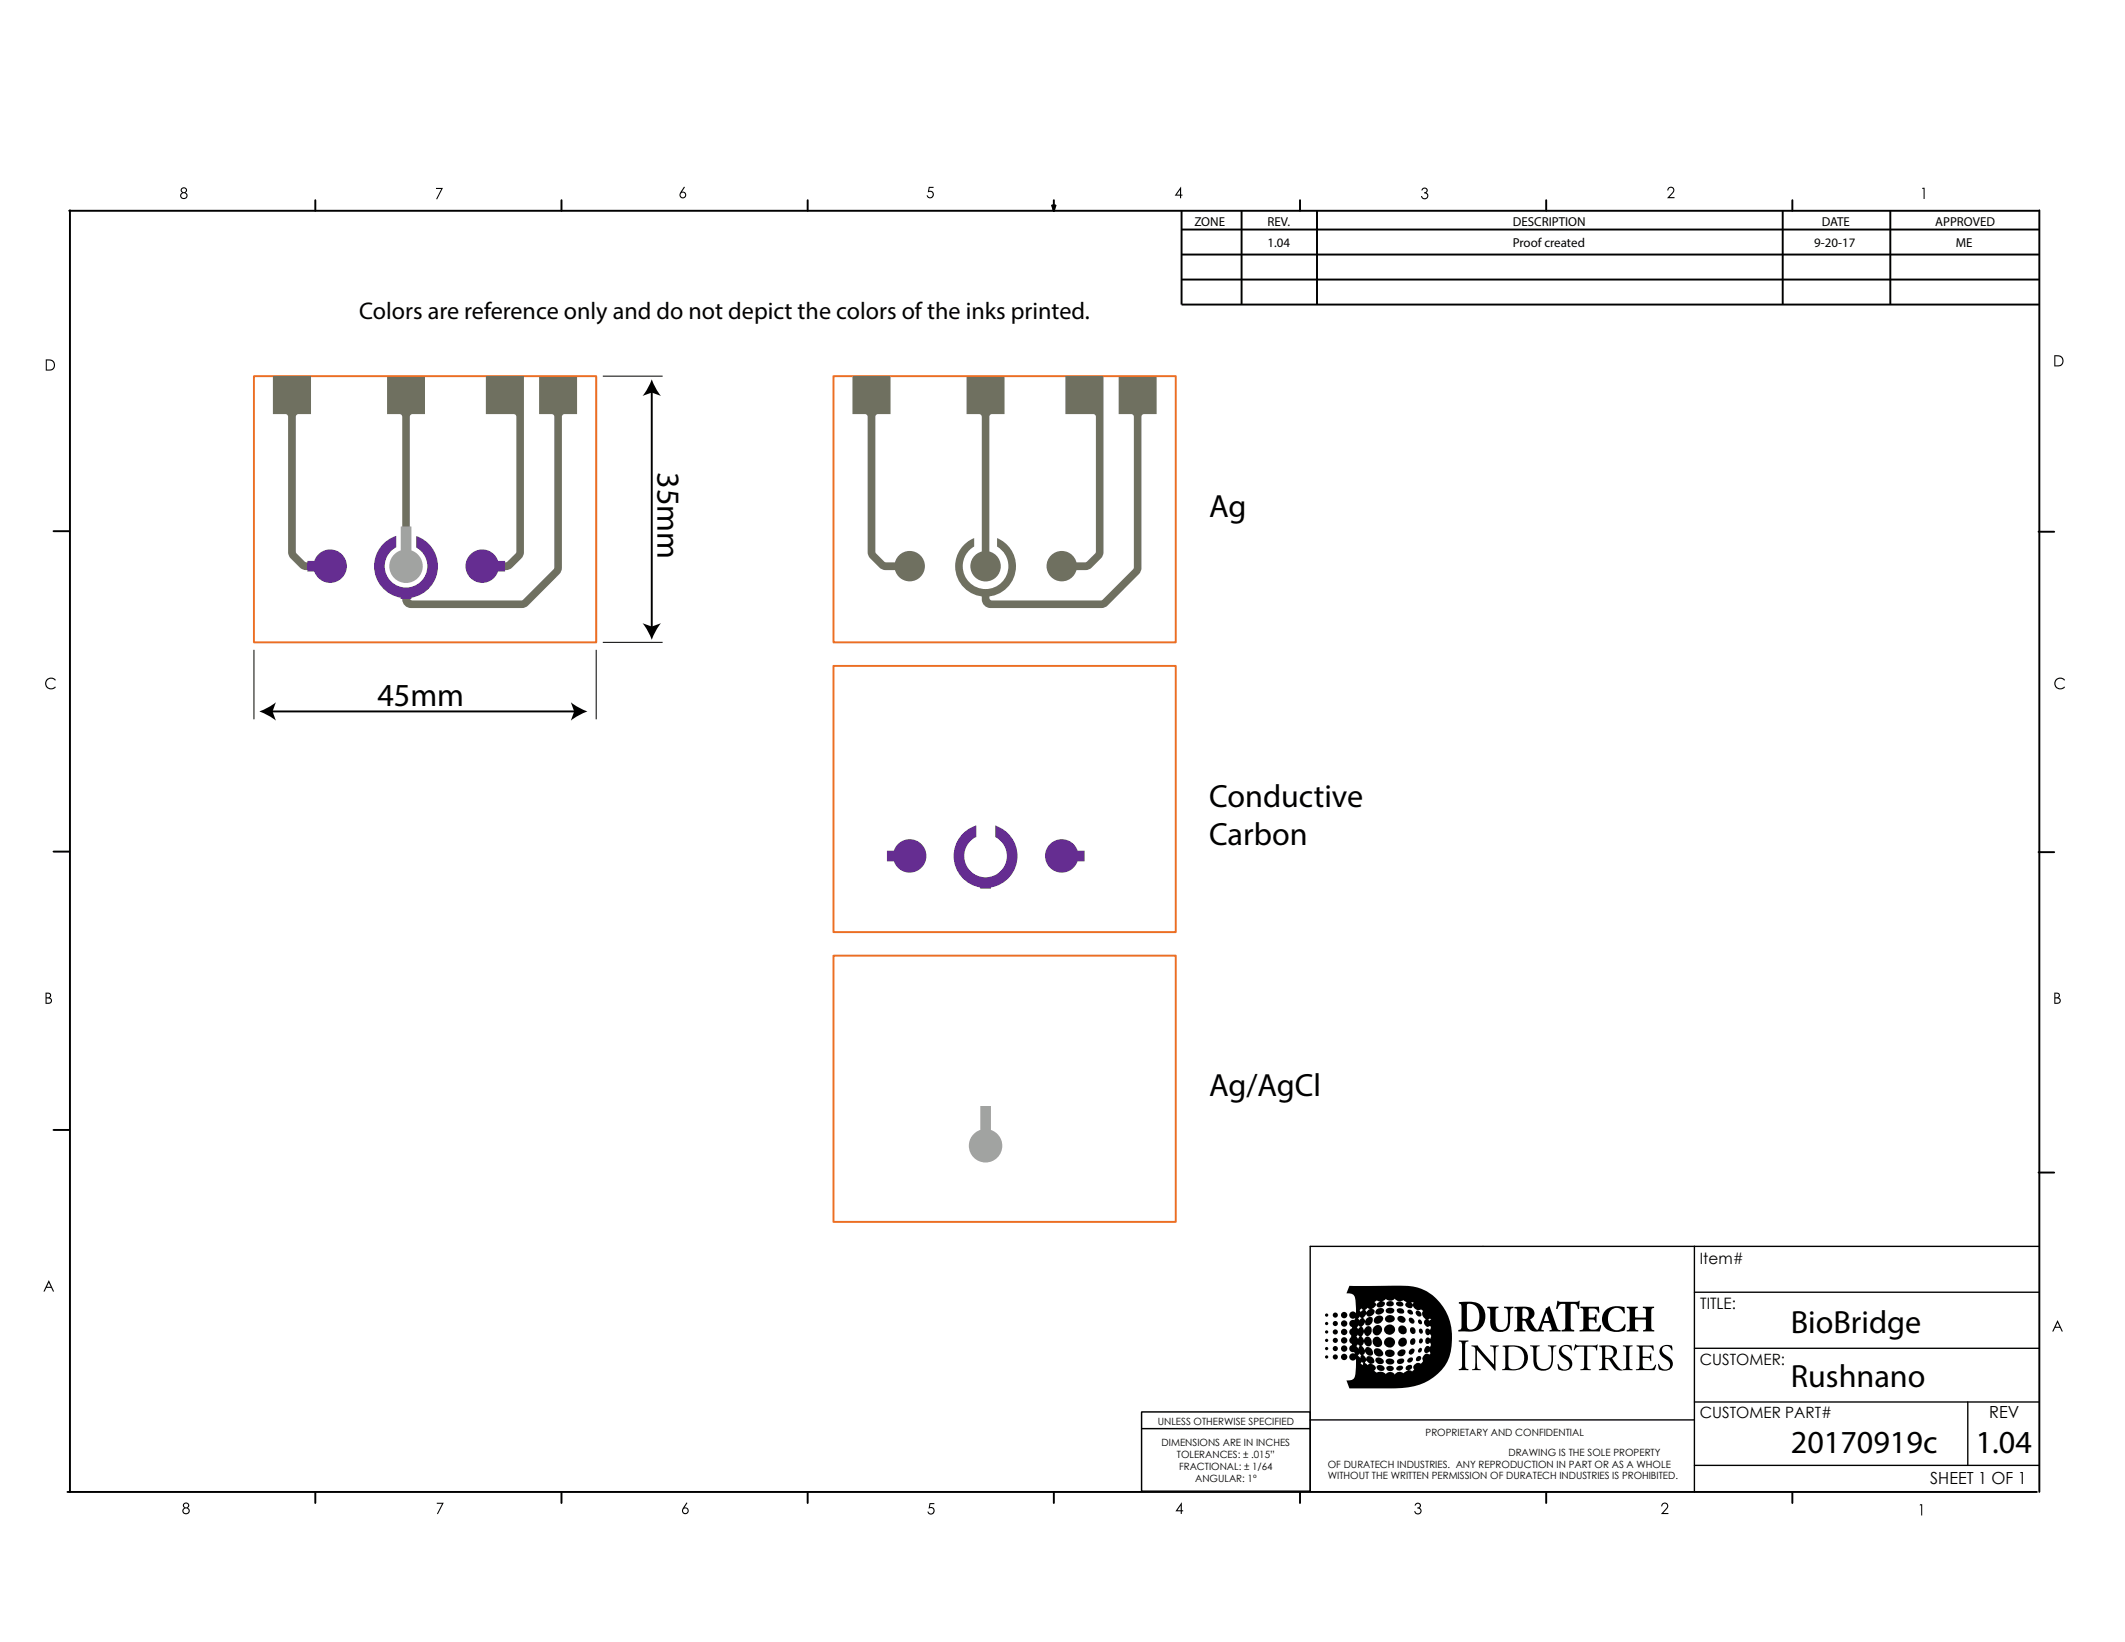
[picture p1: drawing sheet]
<svg xmlns="http://www.w3.org/2000/svg" width="279mm" height="216mm" viewBox="0 0 279 216" stroke-linecap="round" stroke-linejoin="round" font-family="sans-serif">
<!-- layer: 9-20-17 proof -->
<path d="M52.7 78.6l1.4 .1h-1.4z" fill="#5b5b5b"/>
<g fill="#6f7060">
<path d="M50.9 49.5h5v4.9h-1.7l-.1 .1-.2 .3v18.9h-1v-18.9l-.2-.3-.2-.1h-1.6z" fill-rule="evenodd"/>
<path d="M70.9 49.5h5v4.9h-1.7l-.1 .1-.2 .3v19.9l-.2 .6-4.3 4.3-.5 .3-14.9 .1a1.15 1.15 0 0 1-1.1-1.2v-.7h1v.7l.3 .2 14.5-.1 4.2-4.2v-19.9l-.2-.3-.2-.1h-1.6z" fill-rule="evenodd"/>
</g>
<path d="M33.4 49.5h45v35h-45z" fill="none" stroke="#ec6e23" stroke-width=".25"/>
<g fill="#6f7060">
<path d="M63.9 49.5h5v23.1v.3l-.3 .5-1.5 1.4-.6 .2h-2.3v-1.1h2.4l1.2-1.1 .1-.3v-17.7l-.1-.2-.3-.2h-3.6z" fill-rule="evenodd"/>
<path d="M35.9 49.5h5v4.9h-1.7l-.1 .1-.2 .3v17.7l.1 .3 1.2 1.1h2.4v1.1h-2.4l-.5-.2-1.5-1.4-.3-.5v-18.1l-.1-.2-.3-.2h-1.6z" fill-rule="evenodd"/>
</g>
<g fill="#6f7060">
<path d="M50.8 71.4l1.1-.7v1.2a3 3 0 0 0-.8 4.5 3 3 0 0 0 4.6 0 3 3 0 0 0-.8-4.5v-1.1a4 4 0 0 1 1.9 5.7 4 4 0 0 1-6 1 4 4 0 0 1 0-6.1z"/>
<circle cx="43.4" cy="74.4" r="2"/>
<circle cx="63.4" cy="74.4" r="2"/>
<circle cx="53.4" cy="74.5" r="2"/>
</g>
<path d="M222.8 177.3h45.3M222.8 169.9h45.3M222.8 163.9v32.3M268.1 163.9h-95.8v32.2M172.3 186.7h50.5M222.8 184.3h45.3M222.8 192.7h45.3M258.7 184.3v8.4" fill="none" stroke="#000" stroke-width=".18"/>
<g fill="#000">
<path d="M57.3 24.7h.9l-.7 1.5h-.2l.7-1.4h-.7zM122.1 24.6h.6v.1h-.5v.4a.48 .48 0 0 1 .6 .3 .48 .48 0 0 1-.4 .6 .48 .48 0 0 1-.6-.3h.2a.37 .37 0 0 0 .5 .2 .37 .37 0 0 0 .2-.5 .37 .37 0 0 0-.5-.2l-.2 .1zM187 24.8a.39 .39 0 0 1 .6 0 .39 .39 0 0 1-.1 .5 .47 .47 0 0 1 .1 .9 .47 .47 0 0 1-.8-.4h.2a.34 .34 0 0 0 .4 .3 .34 .34 0 0 0 .3-.4 .34 .34 0 0 0-.5-.3v-.1a.27 .27 0 0 0 .4-.2 .27 .27 0 0 0-.3-.3 .27 .27 0 0 0-.3 .2h-.1zM219.4 24.7a.49 .49 0 0 1 .7 .1 .49 .49 0 0 1-.2 .7l-.4 .4h.7v.2h-1l.5-.6a.38 .38 0 0 0 .3-.5 .38 .38 0 0 0-.4-.3l-.2 .3h-.2zM252.8 24.7h.3v1.5h-.2v-1.4h-.2zM6.2 89.3a.81 .81 0 0 1 1.1 .1l-.1 .1a.64 .64 0 0 0-.9-.1 .64 .64 0 0 0 0 1 .64 .64 0 0 0 .9-.1l.1 .1a.79 .79 0 0 1-1.1 .1 .79 .79 0 0 1 0-1.2zM270.3 89.3a.81 .81 0 0 1 1.2 .1l-.1 .1a.64 .64 0 0 0-.9-.1 .64 .64 0 0 0 0 1 .64 .64 0 0 0 .9-.1l.1 .1a.79 .79 0 0 1-1.1 .1 .79 .79 0 0 1-.1-1.2zM180.7 175.9a.71 .71 0 0 1 .9 .3 .71 .71 0 0 1-.2 .9 .72 .72 0 0 1-.8-.4 .72 .72 0 0 1 .1-.8zM180.7 177.4a.73 .73 0 0 1 .8 0 .73 .73 0 0 1 .3 .8 .68 .68 0 0 1-.9 0 .68 .68 0 0 1-.2-.8zM181.1 179.6a.61 .61 0 0 1 .9 .4 .58 .58 0 0 1-.6 .2 .58 .58 0 0 1-.4-.5zM180.8 174.4l.3-.2a.65 .65 0 0 1 .5 1 .65 .65 0 0 1-1 .1l-.1-.3v-.4zM180.9 178.6a.69 .69 0 0 1 1.1 .4 .56 .56 0 0 1-.8 .3 .56 .56 0 0 1-.3-.7z"/>
<path d="M180.8 173.2a.56 .56 0 0 1 .6-.3 .56 .56 0 0 1 .5 .6 .68 .68 0 0 1-.6 .5 .68 .68 0 0 1-.7-.2l.1-.3zM181.1 172.1a.53 .53 0 0 1 .9 .3 .72 .72 0 0 1-1.1 .3l-.1-.2zM182.2 177.6a.7 .7 0 0 1 1.2 .4 .65 .65 0 0 1-.7 .4 .65 .65 0 0 1-.6-.6zM182.4 172.1a.59 .59 0 0 1 .9 .3 .64 .64 0 0 1-1.1 0zM182.3 173a.6 .6 0 0 1 .7-.1 .6 .6 0 0 1 .3 .7 .74 .74 0 0 1-1.2-.1v-.2zM182.4 179.7a.6 .6 0 0 1 .9 .2 .5 .5 0 0 1-.6 .4 .5 .5 0 0 1-.4-.5zM182.4 171.2a.54 .54 0 0 1 .9 .2 .57 .57 0 0 1-1 .1zM182.4 178.7a.62 .62 0 0 1 .9 .4 .65 .65 0 0 1-1.1 0v-.2zM183.8 172.1a.54 .54 0 0 1 .5 0 .54 .54 0 0 1 .3 .5 .59 .59 0 0 1-.9-.4zM183.8 173.1a.56 .56 0 0 1 .7 0 .56 .56 0 0 1 .2 .7 .58 .58 0 0 1-.7 0 .58 .58 0 0 1-.2-.7zM184 174.4a.61 .61 0 0 1 .9 .2 .61 .61 0 0 1-.2 .8 .63 .63 0 0 1-.8-.2 .63 .63 0 0 1 .1-.8zM183.6 179.8a.45 .45 0 0 1 .5-.2 .45 .45 0 0 1 .4 .3 .51 .51 0 0 1-.9 .1z"/>
<path d="M183.6 171.3a.5 .5 0 0 1 .6-.2 .5 .5 0 0 1 .3 .6 .52 .52 0 0 1-.6 .1 .52 .52 0 0 1-.3-.5zM183.7 178.9a.68 .68 0 0 1 .9-.2 .49 .49 0 0 1-.3 .6 .49 .49 0 0 1-.6-.2zM183.9 177.6a.49 .49 0 0 1 .5-.2 .49 .49 0 0 1 .4 .4 .57 .57 0 0 1-.4 .5 .57 .57 0 0 1-.7-.3zM184.1 176a.59 .59 0 0 1 .9 .5 .59 .59 0 0 1-.8 .5l-.4-.3 .1-.4zM185.4 173.3a.52 .52 0 0 1 .5 .6l-.1 .1a.53 .53 0 0 1-.6-.6zM185.2 172.2a.48 .48 0 0 1 .6 .5 .4 .4 0 0 1-.5 0 .4 .4 0 0 1-.1-.5zM185.4 177.5l.2-.2 .3 .1a.47 .47 0 0 1-.1 .5 .47 .47 0 0 1-.5 .1v-.3zM185.2 178.6l.2-.1h.3a.41 .41 0 0 1-.1 .6 .41 .41 0 0 1-.6-.1zM185.6 176h.2a.43 .43 0 0 1 .3 .5 .43 .43 0 0 1-.6 .2l-.1-.2zM185.5 174.6a.43 .43 0 0 1 .6 .2 .43 .43 0 0 1-.4 .6 .56 .56 0 0 1-.2-.8zM186.5 173.6l.2-.1 .1 .1 .2 .4-.1 .1-.4-.1-.1-.2zM186.7 174.7h.2l.2 .4-.1 .2-.2 .1a.4 .4 0 0 1-.1-.7z"/>
<path d="M186.2 172.4a.47 .47 0 0 1 .5 .1 .47 .47 0 0 1 .1 .6 .49 .49 0 0 1-.5-.2 .49 .49 0 0 1-.1-.5zM186.3 178.4l.2-.1a.35 .35 0 0 1 .4 .4 .35 .35 0 0 1-.5 .3l-.2-.2zM186.6 176.1l.2-.1a.28 .28 0 0 1 .3 .3l-.1 .2-.3 .1-.1-.1zM186.6 177.3l.3-.1a.33 .33 0 0 1 0 .5 .33 .33 0 0 1-.4 .1zM191.8 176.2h1.2l.1 .1-.4 .3-.1 .6v2.4l.1 .2 .4 .2-.1 .2-1.2-.1 .3-.2 .1-.6v-2.5v-.2l-.1-.2h-.3zM195.6 171.8h1.4v.2h-.3l-.1 .5a3.6 3.6 0 0 0 .2 2.1 .8 .8 0 0 0 .9 .2 .8 .8 0 0 0 .5-.8l.1-.9a1.27 1.27 0 0 0-.2-1.1h-.3v-.2h1.2v.2a.36 .36 0 0 0-.4 .4v1.2a1.35 1.35 0 0 1-1 1.5 1.35 1.35 0 0 1-1.6-.7l-.1-2.2-.1-.2h-.2zM193.5 176.9h.8l2.1 2.5v-1.5a.96 .96 0 0 0-.2-.8l-.3-.1h1.2l-.4 .1v.2l-.1 2.9-2.4-2.7v2.2a.34 .34 0 0 0 .5 .3v.2l-1.1-.1 .3-.2 .1-.2v-2.2a.6 .6 0 0 0-.5-.5zM201.2 176.9h1.2v.1l-.3 .1-.1 .2a6.4 6.4 0 0 0 .1 2.2 .96 .96 0 0 0 1.1 .5 .96 .96 0 0 0 .8-.9l-.1-1.8a.43 .43 0 0 0-.4-.3h1.1l-.3 .1-.1 1.6a1.32 1.32 0 0 1-.9 1.5 1.32 1.32 0 0 1-1.6-.7l-.1-2.2-.1-.2-.3-.1zM204.8 171.1l.2 .1h2.1l.6-.2-.1 1.1h-.1a.63 .63 0 0 0-1-.6v3.1l.1 .2 .4 .1v.2h-1.7v-.2l.4-.1 .1-.2v-3.1a.71 .71 0 0 0-1 .6h-.2zM207.1 176.8l.5 .1h2.2l.2-.1v.7h-.1a.49 .49 0 0 0-.7-.4h-.5v.1v2.6l.1 .2 .4 .1-1.4 .1v-.2h.4l.1-.2v-2.7a1.02 1.02 0 0 0-1.3 .4zM207.8 171.8h2.4l.1 .8h-.2a.59 .59 0 0 0-.7-.6l-.5 .1v.1v1h.5a.33 .33 0 0 0 .3-.3h.2v1h-.2a.33 .33 0 0 0-.3-.4h-.5v.9a.32 .32 0 0 0 .3 .4 .92 .92 0 0 0 1.1-.5h.2l-.2 .8h-2.6v-.2l.4-.1 .1-.4v-2.2l-.1-.1-.3-.1zM211.2 172.2a2.84 2.84 0 0 1 2.4-.3l.1 .7-.2 .1a1.02 1.02 0 0 0-1.1-.7 1.02 1.02 0 0 0-.9 .9 1.45 1.45 0 0 0 1.1 2 1.06 1.06 0 0 0 1-.8l.2 .1a.71 .71 0 0 1-.7 .9 1.82 1.82 0 0 1-2.4-2l.1-.4z"/>
<path d="M213.4 176.9l1.3 .1-.4 .1-.1 .6v2.1l.1 .2h.3v.2l-1.2-.1 .3-.1 .1-.6v-2.1l-.1-.2-.3-.1zM213.9 171.8h1.4v.2h-.2l-.1 .2v.9v.1h.2h1.2v-1l-.1-.1-.3-.1v-.2h1.5v.2h-.3l-.1 .2v2.2l.1 .4 .3 .1v.2h-1.4v-.2l.2-.1 .1-.1v-1.1v-.1h-.2h-1.2v1.2l.1 .1 .3 .1v.2h-1.5v-.2l.3-.1 .1-.4v-2.2l-.1-.2h-.3zM215.2 176.9h2.2v.7h-.1a.66 .66 0 0 0-.8-.5h-.5v1.1v.2h.1h.7l.2-.4h.1v.9l-.1 .1-.1-.4h-.2a.54 .54 0 0 0-.7 .1v.9a.32 .32 0 0 0 .3 .4h.7a.88 .88 0 0 0 .7-.6l-.2 .8h-2.4v-.2h.4l.1-.6v-2.1l-.1-.2-.3-.1zM57.4 197.6h.9l-.7 1.5-.1-.1 .6-1.3h-.7zM122.2 197.6h.7v.2h-.6v.4a.48 .48 0 0 1 .6 .3 .48 .48 0 0 1-.4 .6 .48 .48 0 0 1-.6-.3h.2a.37 .37 0 0 0 .5 .2 .37 .37 0 0 0 .2-.5 .37 .37 0 0 0-.5-.2l-.2 .1zM186.1 197.7a.39 .39 0 0 1 .6 0 .39 .39 0 0 1-.1 .6 .47 .47 0 0 1 .1 .8 .47 .47 0 0 1-.8-.4h.2a.34 .34 0 0 0 .4 .3 .34 .34 0 0 0 .3-.4 .34 .34 0 0 0-.5-.3v-.1a.27 .27 0 0 0 .4-.2 .27 .27 0 0 0-.3-.3 .27 .27 0 0 0-.3 .3h-.1zM205.2 177.1a1.62 1.62 0 0 1 1.4-.2v.7a.7 .7 0 0 0-.6-.6 .7 .7 0 0 0-.7 .4 .69 .69 0 0 0 .4 .7 1.55 1.55 0 0 1 1 1.2 1.13 1.13 0 0 1-1.8 .7l-.1-.7a.83 .83 0 0 0 .7 .7 .83 .83 0 0 0 .8-.3 .74 .74 0 0 0-.3-.9 1.55 1.55 0 0 1-1-1.1v-.3zM218.6 197.7a.49 .49 0 0 1 .7 .1 .49 .49 0 0 1-.2 .7l-.4 .4h.7v.2h-1l.5-.6a.38 .38 0 0 0 .3-.5 .38 .38 0 0 0-.4-.3l-.2 .4h-.2zM218.4 177.1a1.62 1.62 0 0 1 1.4-.2v.7a.7 .7 0 0 0-.5-.6 .7 .7 0 0 0-.7 .4 .69 .69 0 0 0 .3 .7 1.55 1.55 0 0 1 1.1 1.2 1.13 1.13 0 0 1-1.9 .7v-.7a.83 .83 0 0 0 .6 .7 .83 .83 0 0 0 .8-.3 .74 .74 0 0 0-.3-.9 1.55 1.55 0 0 1-1-1.1l.1-.3zM252.5 197.8h.2v1.5h-.1v-1.4h-.2z"/>
<path d="M23.9 25a.26 .26 0 0 0 .5 0 .26 .26 0 0 0-.5 0zM23.8 25.7a.35 .35 0 0 0 .7 0 .35 .35 0 0 0-.7 0zM23.9 24.7a.4 .4 0 0 1 .6 0 .4 .4 0 0 1-.1 .6 .45 .45 0 0 1 .1 .7 .45 .45 0 0 1-.7 0 .45 .45 0 0 1 .2-.7l-.2-.2z"/>
<path d="M89.5 25.6a.31 .31 0 0 0 .6 0 .31 .31 0 0 0-.6 0zM89.9 24.5l.2 .1-.4 .6a.45 .45 0 0 1 .5 .6 .45 .45 0 0 1-.7 .3 .45 .45 0 0 1-.1-.8z"/>
<path d="M155.2 25l-.5 .6h.5zM155.3 24.6v1h.2v.1h-.2v.4h-.1v-.4h-.7z"/>
<path d="M6.2 47.4v1.2a.65 .65 0 0 0 .8-.2 .65 .65 0 0 0-.1-.9zM6 47.3a.89 .89 0 0 1 1.2 .7 .67 .67 0 0 1-.7 .7h-.5z"/>
<path d="M270.2 46.8v1.2a.65 .65 0 0 0 .9-.2 .65 .65 0 0 0-.1-.8zM270.1 46.7a.89 .89 0 0 1 1.2 .8 .67 .67 0 0 1-.7 .7h-.5z"/>
<path d="M6.1 131.3v.5a.35 .35 0 0 0 .5 0 .35 .35 0 0 0 0-.4zM6.1 130.7v.4a.27 .27 0 0 0 .4 0 .27 .27 0 0 0-.1-.4zM6 130.5h.3a.37 .37 0 0 1 .4 .2 .37 .37 0 0 1-.2 .5 .41 .41 0 0 1 .3 .5 .41 .41 0 0 1-.4 .3h-.4z"/>
<path d="M270.2 131.3v.5a.35 .35 0 0 0 .5 0 .35 .35 0 0 0 0-.4zM270.2 130.7v.4a.27 .27 0 0 0 .4 0 .27 .27 0 0 0-.1-.4zM270.1 130.5h.3a.37 .37 0 0 1 .4 .2 .37 .37 0 0 1-.1 .5 .41 .41 0 0 1 .3 .5 .41 .41 0 0 1-.5 .3h-.4z"/>
<path d="M6.4 168.7l-.2 .5h.5zM6.4 168.3l.7 1.5h-.1l-.3-.5h-.6l-.2 .5h-.2z"/>
<path d="M187.8 173.5a.25 .25 0 0 1 .4 0l-.3 .2zM180.7 171.2l.3-.2 .5 .1a.45 .45 0 0 0-.4 .7 .63 .63 0 0 0 1-.5l-.4-.2 .5-.3a.8 .8 0 0 0 1.2 0 .83 .83 0 0 0 1.1 .1l.5 .3a.37 .37 0 0 0-.1 .6 .51 .51 0 0 0 .4 .2 .51 .51 0 0 0 .5-.3 .73 .73 0 0 0 1.1 .5l.2 .1-.1 .2a.74 .74 0 0 0 .5 1 .51 .51 0 0 0-.2 .7 .51 .51 0 0 0 .7 .2l.1 .1-.1 .4-.4-.2a.48 .48 0 0 0-.2 .5 .48 .48 0 0 0 .4 .4l.2-.2a.36 .36 0 0 1 0 .7l-.3-.2a.49 .49 0 0 0-.1 .8h.2l.2-.2a.43 .43 0 0 1 0 .6l-.1-.1a.52 .52 0 0 0-.6 .3 .52 .52 0 0 0 .1 .6h.2l.3-.2 .2 .3-.1 .1a.66 .66 0 0 0-.8 .1 .66 .66 0 0 0-.1 .8l-.3 .3a.58 .58 0 0 0-.7 .1 .58 .58 0 0 0-.2 .7l-.3 .2v-.1h-.4l.2-.1a.36 .36 0 0 0 .3-.3 .36 .36 0 0 0-.2-.3 .52 .52 0 0 0-.7 .5l.4 .2-.7 .4a.7 .7 0 0 0-1.1 .2 .69 .69 0 0 0-1.2-.1 1.09 1.09 0 0 0-1.3-.3l-.2-.2 .1-.1a.54 .54 0 0 0-.5-.8l.3-.1a.6 .6 0 0 0-.2-.8 .6 .6 0 0 0-.7 .1l-.1 .2-.4-.6 .2-.2 .1-.2a.6 .6 0 0 0 .4 .5 .6 .6 0 0 0 .6-.2 .69 .69 0 0 0-.2-.7 .69 .69 0 0 0-.7-.1l-.2 .3-.2-.4-.2-.1 .2-.2 .1-.4a.55 .55 0 0 0 .7 .6 .55 .55 0 0 0 .3-.9 .47 .47 0 0 0-.4-.3 .47 .47 0 0 0-.4 .1l-.2 .3-.3-.5 .3-.5 .3 .4a.67 .67 0 0 0 .7-.5 .67 .67 0 0 0-.3-.7 .68 .68 0 0 0-.7 .5l-.1-.3-.2-.1 .3-.3 .2-.4a.37 .37 0 0 0 .5 .5 .73 .73 0 0 0 .4-1.1 .67 .67 0 0 0-.9 .5l-.3-.4 .4-.5 .1 .2a.63 .63 0 0 0 .8-.1 .63 .63 0 0 0 .2-.7l-.4-.1a.61 .61 0 0 0 .5-.8zM178.5 175.5l.3 .2-.2 .3-.3-.3zM178.7 177.9l.3 .3-.1 .4-.4-.3zM179 179l.3 .2-.1 .3-.3-.2zM178.6 176.7l.2 .3-.2 .4-.3-.4zM179.7 178.9l.2 .3 .3 .1-.4 .2-.3-.3zM178.6 174.2l.3 .3-.3 .3-.2-.3zM178.8 173.1l.3 .2-.4 .3-.1-.2zM179 172l.3 .2-.4 .3-.2-.2zM179.8 171.9l.4 .2-.3 .1-.2 .4-.2-.3zM185.5 171.3l.3-.1 .1 .1-.2 .2zM177.4 169.1l-.4 1a.88 .88 0 0 1 1.2 .8l.1 1.8a.48 .48 0 0 0-.7-.2 .48 .48 0 0 0-.1 .7 .48 .48 0 0 0 .7 .1l-.1 .3a.48 .48 0 0 0-.7 .3 .48 .48 0 0 0 .4 .6l-.1 .2a.48 .48 0 0 0-.3 .4 .48 .48 0 0 0 .3 .5v.2a.58 .58 0 0 0 .1 1v.1a.48 .48 0 0 0-.4 .6 .48 .48 0 0 0 .6 .3l.1 .2a.48 .48 0 0 0-.6 .2 .48 .48 0 0 0 .1 .6 .48 .48 0 0 0 .7-.1v1.6a1.13 1.13 0 0 1-.7 1.2h-.6l.4 1.1h5.5a8.2 8.2 0 0 0 6.4-2.2 5.7 5.7 0 0 0 1.6-4.6 6.5 6.5 0 0 0-5.3-6.7z"/>
<path d="M192.9 171.5v2.5a.67 .67 0 0 0 .3 .8 1.11 1.11 0 0 0 1.3-1.2 1.86 1.86 0 0 0-.9-2.1l-.4-.1zM191.8 171.2a6 6 0 0 1 2.5 .1 2.03 2.03 0 0 1 .9 2.6 2.03 2.03 0 0 1-2.5 1.2h-.9l-.1-.1 .1-.1 .3-.1 .1-.6v-2.5l-.1-.2-.3-.1z"/>
<path d="M198.4 177.1l-.1 2.2a.58 .58 0 0 0 .7 .7 1.41 1.41 0 0 0 1.4-1.9 1.51 1.51 0 0 0-2-1zM197.6 176.9h.3a4.2 4.2 0 0 1 2.4 .3 1.68 1.68 0 0 1 .4 2 1.68 1.68 0 0 1-1.8 1l-1.4-.1 .3-.1 .1-.6v-2.1l-.1-.2h-.2z"/>
<path d="M200.2 172a.7 .7 0 0 1 .8 .6 .7 .7 0 0 1-.5 .8h-.3zM199.2 171.8l-.1 .2 .3 .1 .1 .2v2.1l-.1 .4-.3 .1v.2h1.4v-.2l-.3-.1v-.1v-1l.1-.1a.81 .81 0 0 1 .5 .7 1.26 1.26 0 0 0 1.6 .8h.6v-.2l-.3-.1 .2-.8 .1-.1 .8 .1 .2 .8-.2 .1v.2h1.4v-.2a.47 .47 0 0 1-.5-.5l-.9-2.6-.1-.1-.5 .3-.8 2.4-.3 .5a2.57 2.57 0 0 1-.9-1.5 .85 .85 0 0 0 .5-1 .85 .85 0 0 0-.9-.6zM203.3 172.6l.4 1.1h-.7z"/>
<path d="M211.1 177.1v1.4a.78 .78 0 0 0 1.1-.7 .78 .78 0 0 0-1.1-.7zM210.3 176.9h1.1a.94 .94 0 0 1 1.1 1.1l-.5 .6a3.3 3.3 0 0 0 1.3 1.6 1.23 1.23 0 0 1-1.3-.8 .81 .81 0 0 0-.9-.7v1.1v.2h.4l-.1 .2h-1.2v-.2h.4l.1-.6-.1-2.1v-.2h-.3z"/>
<path d="M270.5 173.9l-.2 .5h.5zM270.5 173.6l.7 1.5h-.1l-.3-.5h-.6l-.2 .5h-.2z"/>
<path d="M24.2 198a.26 .26 0 0 0 .5 0 .26 .26 0 0 0-.5 0zM24.1 198.7a.35 .35 0 0 0 .7 0 .35 .35 0 0 0-.7 0zM24.2 197.7a.4 .4 0 0 1 .6 0 .4 .4 0 0 1-.1 .6 .45 .45 0 0 1 .1 .6 .45 .45 0 0 1-.7 0 .45 .45 0 0 1 .2-.6l-.2-.3z"/>
<path d="M89.8 198.6a.31 .31 0 0 0 .6 0 .31 .31 0 0 0-.6 0zM90.3 197.5l.1 .1-.4 .6a.45 .45 0 0 1 .5 .6 .45 .45 0 0 1-.7 .3 .45 .45 0 0 1 0-.8z"/>
<path d="M155.2 198l-.4 .6h.4zM155.4 197.5v1.1h.2v.1h-.2v.4h-.2v-.4h-.7z"/>
<circle cx="174.4" cy="177.3" r=".22"/>
<circle cx="174.4" cy="175.1" r=".22"/>
<circle cx="174.4" cy="178.4" r=".22"/>
<circle cx="174.4" cy="176.2" r=".22"/>
<circle cx="174.4" cy="174" r=".22"/>
<circle cx="174.4" cy="172.9" r=".22"/>
<circle cx="175.6" cy="175.1" r=".34"/>
<circle cx="175.6" cy="172.9" r=".34"/>
<circle cx="175.6" cy="174" r=".34"/>
<circle cx="175.6" cy="178.4" r=".34"/>
<circle cx="175.6" cy="177.3" r=".34"/>
<circle cx="175.6" cy="176.2" r=".34"/>
<circle cx="176.7" cy="176.2" r=".42"/>
<circle cx="176.7" cy="172.9" r=".42"/>
<circle cx="176.7" cy="178.4" r=".42"/>
<circle cx="176.7" cy="177.3" r=".42"/>
<circle cx="176.7" cy="175.1" r=".42"/>
<circle cx="176.7" cy="174" r=".42"/>
<circle cx="182.7" cy="174.8" r=".7"/>
<circle cx="182.7" cy="176.5" r=".71"/>
</g>
<g fill="none" stroke="#000" stroke-width=".25">
<path d="M9.1 27.7h258.9M9.2 27.7v168.5M41.5 26.3v1.4M73.8 26.3v1.4M106.2 26.3v1.4M138.3 27h.5l-.2 .7zM138.4 27l.2 .7M138.6 26.3v1.4M138.6 27v.7M155.4 30.2h112.7M155.4 27.7v12.3h112.7M163.2 27.7v12.3"/>
<path d="M170.9 26.3v1.4M173.2 27.7v12.3M203.3 26.3v1.4M234.4 27.7v12.3M235.7 26.3v1.4M248.5 27.7v12.3M268.1 27.7v168.5M7 69.8h2.1M268 69.9h2.1M7 112h2.1M268 112h2.1M7 148.6h2.1"/>
<path d="M268 154.2h2.1M8.9 196.2h258.9M41.5 196.2v1.4M73.8 196.2v1.4M106.2 196.2v1.4M138.6 196.2v1.4M170.9 196.2v1.4M203.3 196.2v1.4M235.7 196.2v1.4"/>
</g>
<path d="M155.4 33.5h112.7M155.4 36.8h112.7" fill="none" stroke="#000" stroke-width=".26"/>
<path d="M150.1 187.8h22.2M150.1 185.7h22.2v10.4h-22.2z" fill="none" stroke="#000" stroke-width=".19"/>
<path d="M52.7 69.2h1.4v3.2a2.2 2.2 0 0 1 1.1 3.4 2.2 2.2 0 0 1-3.6-.1 2.2 2.2 0 0 1 1.1-3.3z" fill="#a1a3a1"/>
<g fill="#652d91">
<path d="M50.4 71.5l1.1-.8 .6-.2v1.5a2.8 2.8 0 0 0-.9 4.2 2.8 2.8 0 0 0 4.3 .1 2.8 2.8 0 0 0-.8-4.3v-1.5a4.2 4.2 0 0 1 2.9 4.3 4.2 4.2 0 0 1-3.5 3.8v.1h-1.4v-.1a4.2 4.2 0 0 1-2.3-7.1z"/>
<path d="M40.4 73.8h.9a2.2 2.2 0 0 1 3.4-1.1 2.2 2.2 0 0 1 0 3.5 2.2 2.2 0 0 1-3.4-1h-.9z"/>
</g>
<path d="M61.8 72.9a2.2 2.2 0 0 1 3.7 .9h.9v1.4h-.9a2.2 2.2 0 0 1-3.3 1.1 2.2 2.2 0 0 1-.4-3.4z" fill-rule="evenodd" fill="#652d91"/>
<g fill="#6f7060">
<path d="M127.1 49.5h5v4.9h-1.7l-.1 .1-.2 .3v18.9h-1v-18.9l-.2-.3-.2-.1h-1.6z" fill-rule="evenodd"/>
<path d="M147.1 49.5h5v4.9h-1.7l-.1 .1-.2 .3v19.9l-.2 .6-4.3 4.3-.5 .3-14.9 .1a1.15 1.15 0 0 1-1.1-1.2v-.7h1v.7l.3 .2 14.5-.1 4.2-4.2v-19.9l-.2-.3-.2-.1h-1.6z" fill-rule="evenodd"/>
</g>
<path d="M109.6 49.5h45v35h-45z" fill="none" stroke="#ec6e23" stroke-width=".25"/>
<g fill="#6f7060">
<path d="M140.1 49.5h5v23.1v.3l-.3 .5-1.5 1.4-.6 .2h-2.3v-1.1h2.4l1.2-1.1 .1-.3v-17.7l-.1-.2-.3-.2h-3.6z" fill-rule="evenodd"/>
<path d="M112.1 49.5h5v4.9h-1.7l-.1 .1-.2 .3v17.7l.1 .3 1.2 1.1h2.4v1.1h-2.4l-.5-.2-1.5-1.4-.3-.5v-18.1l-.1-.2-.3-.2h-1.6z" fill-rule="evenodd"/>
</g>
<g fill="#6f7060">
<path d="M127 71.4l1.1-.7v1.2a3 3 0 0 0-.8 4.5 3 3 0 0 0 4.6 0 3 3 0 0 0-.8-4.5v-1.1a4 4 0 0 1 1.9 5.7 4 4 0 0 1-6 1 4 4 0 0 1 0-6.1z"/>
<circle cx="119.6" cy="74.4" r="2"/>
<circle cx="139.6" cy="74.4" r="2"/>
<circle cx="129.6" cy="74.5" r="2"/>
</g>
<g fill="#5b5b5b">
<path d="M130.9 108.6v1.5z"/>
<path d="M128.3 108.6v1.5z"/>
</g>
<path d="M109.6 87.6h45v35h-45z" fill="none" stroke="#ec6e23" stroke-width=".25"/>
<g fill="#652d91">
<path d="M126.6 109.6l1.1-.8 .6-.2v1.5a2.8 2.8 0 0 0-.9 4.2 2.8 2.8 0 0 0 4.3 0 2.8 2.8 0 0 0-.8-4.2v-1.5a4.2 4.2 0 0 1 2.9 4.3 4.2 4.2 0 0 1-3.5 3.8v.1h-1.4v-.1a4.2 4.2 0 0 1-2.3-7.1z"/>
<path d="M116.6 111.9h.9a2.2 2.2 0 0 1 3.4-1.1 2.2 2.2 0 0 1 0 3.5 2.2 2.2 0 0 1-3.4-1h-.9z"/>
</g>
<path d="M138 111a2.2 2.2 0 0 1 3.7 .9h.9v1.4h-.9a2.2 2.2 0 0 1-3.3 1.1 2.2 2.2 0 0 1-.4-3.4z" fill-rule="evenodd" fill="#652d91"/>
<path d="M109.6 125.7h45v35h-45z" fill="none" stroke="#ec6e23" stroke-width=".25"/>
<path d="M128.9 145.4h1.4v3.2a2.2 2.2 0 0 1 1.1 3.4 2.2 2.2 0 0 1-3.6-.1 2.2 2.2 0 0 1 1.1-3.3z" fill="#a1a3a1"/>
<path d="M79.3 49.5h7.8M33.4 85.4v9.2M78.4 85.4v9.2M79.3 84.5h7.8" fill="none" stroke="#000" stroke-width=".13"/>
<path d="M85.7 51.4v31.2M35.6 93.5h40.1" fill="none" stroke="#000" stroke-width=".25"/>
<path d="M85.7 49.9l.6 1.4 .6 .8-1.2-.5-1.2 .5 .5-.8zM34.1 93.5l1.4-.6 .8-.6-.5 1.2 .5 1.3-.8-.6zM75.1 92.3l.8 .6 1.3 .6-1.3 .7-.8 .6 .4-1.3zM84.5 81.9l1.2 .5 1.2-.5-.6 .8-.6 1.4-.7-1.4z" fill="#000"/>
<g font-size="4.2">
<text x="86.4" y="62.1" transform="rotate(90 86.4 62.1)">35mm</text>
<text x="159" y="67.9">Ag</text>
<text x="49.6" y="92.8">45mm</text>
<text x="159" y="106">Conductive</text>
<text x="159" y="111.1">Carbon</text>
<text x="159" y="144.1">Ag/AgCl</text>
<text x="235.5" y="175.3">BioBridge</text>
<text x="235.5" y="182.4">Rushnano</text>
<text x="235.5" y="191">20170919c</text>
<text x="259.8" y="191">1.04</text>
</g>
<text font-size="3.2" x="47.2" y="41.9">Colors are reference only and do not depict the colors of the inks printed.</text>
<g font-size="2.2">
<text x="261.5" y="186.5">REV</text>
<text x="253.8" y="195.2">SHEET 1 OF 1</text>
</g>
<text font-size="2.1" x="223.5" y="172.1">TITLE:</text>
<g font-size="2">
<text x="223.5" y="166.3">Item#</text>
<text x="223.5" y="179.4">CUSTOMER:</text>
<text x="223.5" y="186.4">CUSTOMER PART#</text>
</g>
<g font-size="1.7">
<text x="157" y="29.7">ZONE</text>
<text x="166.7" y="29.7">REV.</text>
<text x="198.9" y="29.7">DESCRIPTION</text>
<text x="239.5" y="29.7">DATE</text>
<text x="254.5" y="29.7">APPROVED</text>
<text x="166.7" y="32.5">1.04</text>
<text x="198.9" y="32.5">Proof created</text>
<text x="238.5" y="32.5">9-20-17</text>
<text x="257.2" y="32.5">ME</text>
</g>
<g font-size="1.3">
<text x="152.2" y="187.4">UNLESS OTHERWISE SPECIFIED</text>
<text x="152.7" y="190.2">DIMENSIONS ARE IN INCHES</text>
<text x="154.7" y="191.7">TOLERANCES: ± .015”</text>
<text x="187.4" y="188.8">PROPRIETARY AND CONFIDENTIAL</text>
<text x="198.3" y="191.4">DRAWING IS THE SOLE PROPERTY</text>
<text x="155" y="193.3">FRACTIONAL: ± 1/64</text>
<text x="157.1" y="194.8">ANGULAR: 1º</text>
<text x="174.6" y="194.5">WITHOUT THE WRITTEN PERMISSION OF DURATECH INDUSTRIES IS PROHIBITED.</text>
<text x="174.6" y="193">OF DURATECH INDUSTRIES. ANY REPRODUCTION IN PART OR AS A WHOLE</text>
</g>
</svg>
